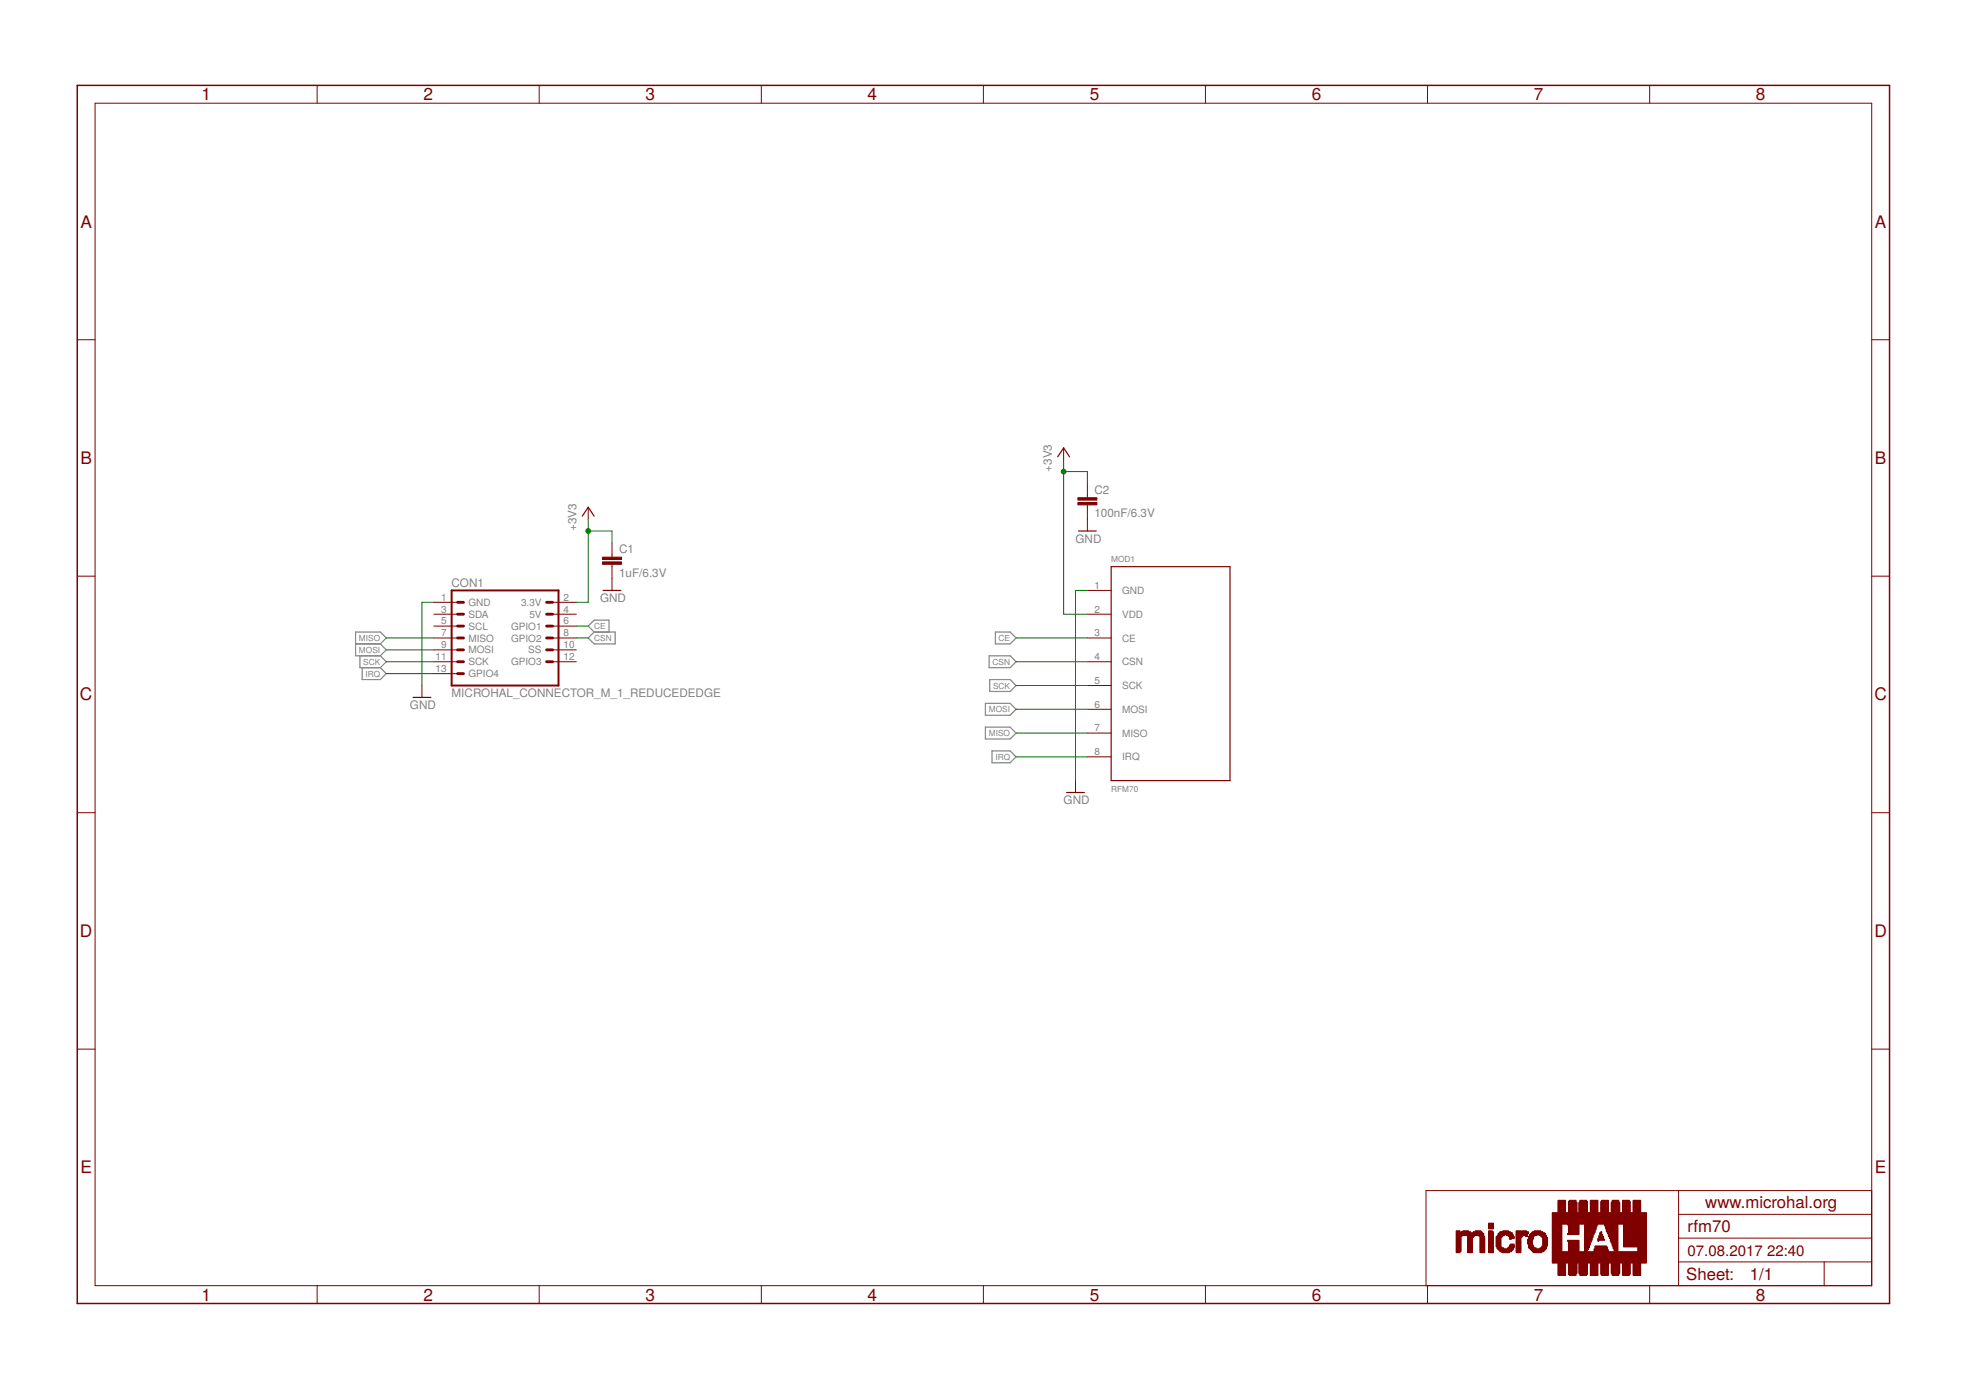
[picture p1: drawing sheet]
<svg xmlns="http://www.w3.org/2000/svg" width="420mm" height="297mm" viewBox="0 0 420 297" stroke-linecap="round" stroke-linejoin="round" font-family="sans-serif">
<g fill="none" stroke="#808080" stroke-width=".25">
<path d="M76 137.6h5.3M81.3 137.6l1.2 1.3-1.2 1.2M81.3 137.6l1.2-1.3-1.2-1.2h-5.3v5h5.3M125.7 136.3l1.3-1.2h4.5v2.5h-4.5zM127 135.1l-1.3-1.3 1.3-1.3h3.2v2.6M212.7 135.1h3.2l1.2 1.2-1.2 1.3h-3.2zM76.9 140.1v2.6h4.4M77.4 142.7v2.5h3.9l1.2-1.2-1.2-1.3M81.3 140.1l1.2 1.3-1.2 1.3M210.6 150.3h5.3l1.2 1.3-1.2 1.2h-5.3zM210.6 155.4h5.3l1.2 1.3-1.2 1.2h-5.3zM211.4 140.1h4.5l1.2 1.3-1.2 1.3h-4.5z"/>
<path d="M211.5 145.2h4.4l1.2 1.3-1.2 1.3h-4.4zM212 160.5h3.9l1.2 1.2-1.2 1.3h-3.9z"/>
</g>
<g fill="none" stroke="#800000" stroke-width=".21">
<path d="M67.8 18.2v3.9M115.2 18.2v3.9M162.7 18.2v3.9M210.2 18.2v3.9M257.6 18.2v3.9M305.1 18.2v3.9M352.6 18.2v3.9M20.3 22.1h379.7v252.6h-379.7zM16.5 72.6h3.8M400 72.6h3.8M227.3 95.7v2.6M125.7 108.4v2.5"/>
<path d="M130.8 116v3.1M232.4 103.3v3.1M232.4 107.9v5.6M16.5 123.1h3.8M92.7 131.3h5.1M92.7 136.3h5.1M92.7 128.7h5.1M92.7 133.8h5.1M92.7 138.9h5.1M118.1 131.3h5.1M118.1 136.3h5.1M118.1 128.7h5.1"/>
<path d="M118.1 133.8h5.1M118.1 138.9h5.1M130.8 120.6v5.6M232.4 126.2h5.1M232.4 131.3h5.1M232.4 136.3h5.1M400 123.1h3.8M90.2 146.5v2.5M92.7 141.4h5.1M92.7 144h5.1M118.1 141.4h5.1M232.4 141.4h5.1"/>
<path d="M232.4 146.5h5.1M232.4 151.6h5.1M232.4 156.7h5.1M16.5 173.7h3.8M229.8 166.8v2.6M232.4 161.7h5.1M400 173.7h3.8M16.5 224.2h3.8M400 224.2h3.8M358.7 254.4v20.3M358.7 259.5h41.3M400 254.4h-95.2v20.3"/>
<path d="M67.8 274.7v3.9M115.2 274.7v3.9M162.7 274.7v3.9M210.2 274.7v3.9M257.6 274.7v3.9M305.1 274.7v3.9M352.6 274.7v3.9M358.7 269.7h41.3M358.7 264.6h41.3M389.8 269.7v5"/>
</g>
<path d="M16.5 18.2h387.3v260.4h-387.3z" fill="none" stroke="#800000" stroke-width=".32"/>
<g fill="#800000" stroke="#800000" stroke-width=".21">
<path d="M333 272.4h1.6v.2h-1.6z"/>
<path d="M335.4 272.4h1.4v.2h-1.4z"/>
<path d="M337.6 272.4h1.5v.2h-1.5z"/>
<path d="M339.9 272.4h1.6v.2h-1.6z"/>
<path d="M342.3 272.4h1.4v.2h-1.4z"/>
<path d="M344.5 272.4h1.5v.2h-1.5z"/>
<path d="M346.8 272.4h1.4v.2h-1.4z"/>
<path d="M349 272.4h1.6v.2h-1.6z"/>
<path d="M333 272.1h1.6v.3h-1.6z"/>
<path d="M335.2 272.1h1.6v.3h-1.6z"/>
<path d="M337.6 272.1h1.6v.3h-1.6z"/>
<path d="M339.9 272.1h1.6v.3h-1.6z"/>
<path d="M342.1 272.1h1.6v.3h-1.6z"/>
<path d="M344.5 272.1h1.5v.3h-1.5z"/>
<path d="M346.8 272.1h1.6v.3h-1.6z"/>
<path d="M349 272.1h1.6v.3h-1.6z"/>
<path d="M333 271.9h1.6v.3h-1.6z"/>
<path d="M335.2 271.9h1.8v.3h-1.8z"/>
<path d="M337.4 271.9h1.9v.3h-1.9z"/>
<path d="M339.9 271.9h1.6v.3h-1.6z"/>
<path d="M342.1 271.9h1.6v.3h-1.6z"/>
<path d="M344.3 271.9h1.9v.3h-1.9z"/>
<path d="M346.8 271.9h1.6v.3h-1.6z"/>
<path d="M349 271.9h1.6v.3h-1.6z"/>
<path d="M333 271.7h1.6v.2h-1.6z"/>
<path d="M335.2 271.7h1.8v.2h-1.8z"/>
<path d="M337.4 271.7h1.9v.2h-1.9z"/>
<path d="M339.9 271.7h1.6v.2h-1.6z"/>
<path d="M342.1 271.7h1.6v.2h-1.6z"/>
<path d="M344.3 271.7h1.9v.2h-1.9z"/>
<path d="M346.8 271.7h1.6v.2h-1.6z"/>
<path d="M349 271.7h1.6v.2h-1.6z"/>
<path d="M333 271.5h1.6v.3h-1.6z"/>
<path d="M335.2 271.5h1.8v.3h-1.8z"/>
<path d="M337.4 271.5h1.9v.3h-1.9z"/>
<path d="M339.9 271.5h1.6v.3h-1.6z"/>
<path d="M342.1 271.5h1.6v.3h-1.6z"/>
<path d="M344.3 271.5h1.9v.3h-1.9z"/>
<path d="M346.8 271.5h1.6v.3h-1.6z"/>
<path d="M349 271.5h1.6v.3h-1.6z"/>
<path d="M333 271.3h1.6v.2h-1.6z"/>
<path d="M335.2 271.3h1.8v.2h-1.8z"/>
<path d="M337.4 271.3h1.9v.2h-1.9z"/>
<path d="M339.9 271.3h1.6v.2h-1.6z"/>
<path d="M342.1 271.3h1.6v.2h-1.6z"/>
<path d="M344.3 271.3h1.9v.2h-1.9z"/>
<path d="M346.8 271.3h1.6v.2h-1.6z"/>
<path d="M349 271.3h1.6v.2h-1.6z"/>
<path d="M333 271.1h1.6v.2h-1.6z"/>
<path d="M335.2 271.1h1.8v.2h-1.8z"/>
<path d="M337.4 271.1h1.9v.2h-1.9z"/>
<path d="M339.9 271.1h1.6v.2h-1.6z"/>
<path d="M342.1 271.1h1.6v.2h-1.6z"/>
<path d="M344.3 271.1h1.9v.2h-1.9z"/>
<path d="M346.8 271.1h1.6v.2h-1.6z"/>
<path d="M349 271.1h1.6v.2h-1.6z"/>
<path d="M333 270.9h1.6v.2h-1.6z"/>
<path d="M335.2 270.9h1.8v.2h-1.8z"/>
<path d="M337.4 270.9h1.9v.2h-1.9z"/>
<path d="M339.9 270.9h1.6v.2h-1.6z"/>
<path d="M342.1 270.9h1.6v.2h-1.6z"/>
<path d="M344.3 270.9h1.9v.2h-1.9z"/>
<path d="M346.8 270.9h1.6v.2h-1.6z"/>
<path d="M349 270.9h1.6v.2h-1.6z"/>
<path d="M333 270.7h1.6v.2h-1.6z"/>
<path d="M335.2 270.7h1.8v.2h-1.8z"/>
<path d="M337.4 270.7h1.9v.2h-1.9z"/>
<path d="M339.9 270.7h1.6v.2h-1.6z"/>
<path d="M342.1 270.7h1.6v.2h-1.6z"/>
<path d="M344.3 270.7h1.9v.2h-1.9z"/>
<path d="M346.8 270.7h1.6v.2h-1.6z"/>
<path d="M349 270.7h1.6v.2h-1.6z"/>
<path d="M333 270.5h1.6v.2h-1.6z"/>
<path d="M335.2 270.5h1.8v.2h-1.8z"/>
<path d="M337.4 270.5h1.9v.2h-1.9z"/>
<path d="M339.9 270.5h1.6v.2h-1.6z"/>
<path d="M342.1 270.5h1.6v.2h-1.6z"/>
<path d="M344.3 270.5h1.9v.2h-1.9z"/>
<path d="M346.8 270.5h1.6v.2h-1.6z"/>
<path d="M349 270.5h1.6v.2h-1.6z"/>
<path d="M333 270.3h1.6v.2h-1.6z"/>
<path d="M335.2 270.3h1.8v.2h-1.8z"/>
<path d="M337.4 270.3h1.9v.2h-1.9z"/>
<path d="M339.9 270.3h1.6v.2h-1.6z"/>
<path d="M342.1 270.3h1.6v.2h-1.6z"/>
<path d="M344.3 270.3h1.9v.2h-1.9z"/>
<path d="M346.8 270.3h1.6v.2h-1.6z"/>
<path d="M349 270.3h1.6v.2h-1.6z"/>
<path d="M333 270.1h1.6v.2h-1.6z"/>
<path d="M335.2 270.1h1.8v.2h-1.8z"/>
<path d="M337.4 270.1h1.9v.2h-1.9z"/>
<path d="M339.9 270.1h1.6v.2h-1.6z"/>
<path d="M342.1 270.1h1.6v.2h-1.6z"/>
<path d="M344.3 270.1h1.9v.2h-1.9z"/>
<path d="M346.8 270.1h1.6v.2h-1.6z"/>
<path d="M349 270.1h1.6v.2h-1.6z"/>
<path d="M333 269.9h1.6v.2h-1.6z"/>
<path d="M335.2 269.9h1.8v.2h-1.8z"/>
<path d="M337.4 269.9h1.9v.2h-1.9z"/>
<path d="M339.9 269.9h1.6v.2h-1.6z"/>
<path d="M342.1 269.9h1.6v.2h-1.6z"/>
<path d="M344.3 269.9h1.9v.2h-1.9z"/>
<path d="M346.8 269.9h1.6v.2h-1.6z"/>
<path d="M349 269.9h1.6v.2h-1.6z"/>
<path d="M331.7 269.7h20.2v.2h-20.2z"/>
<path d="M331.7 269.5h20.2v.2h-20.2z"/>
<path d="M331.7 269.3h20.2v.2h-20.2z"/>
<path d="M331.7 269.1h20.2v.2h-20.2z"/>
<path d="M331.7 268.9h20.2v.2h-20.2z"/>
<path d="M331.7 268.7h20.2v.2h-20.2z"/>
<path d="M331.7 268.5h20.2v.2h-20.2z"/>
<path d="M331.7 268.3h20.2v.2h-20.2z"/>
<path d="M331.7 268.1h20.2v.2h-20.2z"/>
<path d="M331.7 267.9h20.2v.2h-20.2z"/>
<path d="M331.7 267.7h20.2v.2h-20.2z"/>
<path d="M311.2 267.5h.8v.2h-.8z"/>
<path d="M313.6 267.5h1.1v.2h-1.1z"/>
<path d="M316.3 267.5h1v.2h-1z"/>
<path d="M318.1 267.5h1.1v.2h-1.1z"/>
<path d="M321 267.5h1.6v.2h-1.6z"/>
<path d="M324 267.5h1v.2h-1z"/>
<path d="M327.7 267.5h1.8v.2h-1.8z"/>
<path d="M331.7 267.5h20.2v.2h-20.2z"/>
<path d="M311.2 267.3h1v.2h-1z"/>
<path d="M313.6 267.3h1.1v.2h-1.1z"/>
<path d="M316.3 267.3h1v.2h-1z"/>
<path d="M318.1 267.3h1.1v.2h-1.1z"/>
<path d="M320.5 267.3h2.5v.2h-2.5z"/>
<path d="M324 267.3h1v.2h-1z"/>
<path d="M327.5 267.3h2.4v.2h-2.4z"/>
<path d="M331.7 267.3h2.1v.2h-2.1z"/>
<path d="M335.2 267.3h2.2v.2h-2.2z"/>
<path d="M338.6 267.3h.6v.2h-.6z"/>
<path d="M340.7 267.3h3v.2h-3z"/>
<path d="M345.2 267.3h.6v.2h-.6z"/>
<path d="M350 267.3h1.9v.2h-1.9z"/>
<path d="M311.2 267.1h1v.2h-1z"/>
<path d="M313.6 267.1h1.1v.2h-1.1z"/>
<path d="M316.3 267.1h1v.2h-1z"/>
<path d="M318.1 267.1h1.1v.2h-1.1z"/>
<path d="M320.4 267.1h2.8v.2h-2.8z"/>
<path d="M324 267.1h1v.2h-1z"/>
<path d="M327.3 267.1h2.8v.2h-2.8z"/>
<path d="M331.7 267.1h2.1v.2h-2.1z"/>
<path d="M335.2 267.1h2.2v.2h-2.2z"/>
<path d="M338.6 267.1h.6v.2h-.6z"/>
<path d="M340.7 267.1h3v.2h-3z"/>
<path d="M345 267.1h.8v.2h-.8z"/>
<path d="M350 267.1h1.9v.2h-1.9z"/>
<path d="M311.2 266.9h1v.2h-1z"/>
<path d="M313.6 266.9h1.1v.2h-1.1z"/>
<path d="M316.3 266.9h1v.2h-1z"/>
<path d="M318.1 266.9h1.1v.2h-1.1z"/>
<path d="M320.1 266.9h3.3v.2h-3.3z"/>
<path d="M324 266.9h1v.2h-1z"/>
<path d="M327.1 266.9h3.2v.2h-3.2z"/>
<path d="M331.7 266.9h2.1v.2h-2.1z"/>
<path d="M335.2 266.9h2.2v.2h-2.2z"/>
<path d="M338.6 266.9h.8v.2h-.8z"/>
<path d="M340.7 266.9h2.8v.2h-2.8z"/>
<path d="M345 266.9h.8v.2h-.8z"/>
<path d="M350 266.9h1.9v.2h-1.9z"/>
<path d="M311.2 266.7h1v.2h-1z"/>
<path d="M313.6 266.7h1.1v.2h-1.1z"/>
<path d="M316.3 266.7h1v.2h-1z"/>
<path d="M318.1 266.7h1.1v.2h-1.1z"/>
<path d="M319.9 266.7h1.5v.2h-1.5z"/>
<path d="M322.2 266.7h1.2v.2h-1.2z"/>
<path d="M324 266.7h1v.2h-1z"/>
<path d="M326.9 266.7h1.4v.2h-1.4z"/>
<path d="M329.1 266.7h1.4v.2h-1.4z"/>
<path d="M331.7 266.7h2.1v.2h-2.1z"/>
<path d="M335.2 266.7h2.2v.2h-2.2z"/>
<path d="M338.6 266.7h.8v.2h-.8z"/>
<path d="M340.9 266.7h2.6v.2h-2.6z"/>
<path d="M344.7 266.7h1.1v.2h-1.1z"/>
<path d="M350 266.7h1.9v.2h-1.9z"/>
<path d="M311.2 266.5h1v.2h-1z"/>
<path d="M313.6 266.5h1.1v.2h-1.1z"/>
<path d="M316.3 266.5h1v.2h-1z"/>
<path d="M318.1 266.5h1.1v.2h-1.1z"/>
<path d="M320 266.5h1v.2h-1z"/>
<path d="M322.4 266.5h1.2v.2h-1.2z"/>
<path d="M324 266.5h1v.2h-1z"/>
<path d="M326.6 266.5h1.3v.2h-1.3z"/>
<path d="M329.5 266.5h1v.2h-1z"/>
<path d="M331.7 266.5h2.1v.2h-2.1z"/>
<path d="M335.2 266.5h2.2v.2h-2.2z"/>
<path d="M338.6 266.5h1.1v.2h-1.1z"/>
<path d="M340.9 266.5h2.6v.2h-2.6z"/>
<path d="M344.7 266.5h1.1v.2h-1.1z"/>
<path d="M350 266.5h1.9v.2h-1.9z"/>
<path d="M311.2 266.3h1v.2h-1z"/>
<path d="M313.6 266.3h1.1v.2h-1.1z"/>
<path d="M316.3 266.3h1v.2h-1z"/>
<path d="M318.1 266.3h1.1v.2h-1.1z"/>
<path d="M319.7 266.3h1.1v.2h-1.1z"/>
<path d="M322.6 266.3h1v.2h-1z"/>
<path d="M324 266.3h1v.2h-1z"/>
<path d="M326.7 266.3h1v.2h-1z"/>
<path d="M329.5 266.3h1v.2h-1z"/>
<path d="M331.7 266.3h2.1v.2h-2.1z"/>
<path d="M335.2 266.3h2.2v.2h-2.2z"/>
<path d="M338.6 266.3h1.1v.2h-1.1z"/>
<path d="M340.9 266.3h2.4v.2h-2.4z"/>
<path d="M344.7 266.3h1.1v.2h-1.1z"/>
<path d="M347 266.3h4.9v.2h-4.9z"/>
<path d="M311.2 266.1h1v.2h-1z"/>
<path d="M313.6 266.1h1.1v.2h-1.1z"/>
<path d="M316.3 266.1h1v.2h-1z"/>
<path d="M318.1 266.1h1.1v.2h-1.1z"/>
<path d="M319.7 266.1h1.1v.2h-1.1z"/>
<path d="M322.6 266.1h1v.2h-1z"/>
<path d="M324 266.1h1v.2h-1z"/>
<path d="M326.7 266.1h1v.2h-1z"/>
<path d="M329.7 266.1h1v.2h-1z"/>
<path d="M331.7 266.1h2.1v.2h-2.1z"/>
<path d="M335.2 266.1h2.2v.2h-2.2z"/>
<path d="M338.6 266.1h1.1v.2h-1.1z"/>
<path d="M344.5 266.1h1.3v.2h-1.3z"/>
<path d="M347 266.1h4.9v.2h-4.9z"/>
<path d="M311.2 265.9h1v.2h-1z"/>
<path d="M313.6 265.9h1.1v.2h-1.1z"/>
<path d="M316.3 265.9h1v.2h-1z"/>
<path d="M318.1 265.9h1.1v.2h-1.1z"/>
<path d="M319.7 265.9h1.1v.2h-1.1z"/>
<path d="M322.8 265.9h.8v.2h-.8z"/>
<path d="M324 265.9h1v.2h-1z"/>
<path d="M326.7 265.9h.8v.2h-.8z"/>
<path d="M329.7 265.9h1v.2h-1z"/>
<path d="M331.7 265.9h2.1v.2h-2.1z"/>
<path d="M335.2 265.9h2.2v.2h-2.2z"/>
<path d="M338.6 265.9h1.3v.2h-1.3z"/>
<path d="M344.5 265.9h1.3v.2h-1.3z"/>
<path d="M347 265.9h4.9v.2h-4.9z"/>
<path d="M311.2 265.6h1v.3h-1z"/>
<path d="M313.6 265.6h1.1v.3h-1.1z"/>
<path d="M316.3 265.6h1v.3h-1z"/>
<path d="M318.1 265.6h1.1v.3h-1.1z"/>
<path d="M319.7 265.6h1.1v.3h-1.1z"/>
<path d="M324 265.6h1v.3h-1z"/>
<path d="M326.5 265.6h1v.3h-1z"/>
<path d="M329.7 265.6h1v.3h-1z"/>
<path d="M331.7 265.6h2.1v.3h-2.1z"/>
<path d="M335.2 265.6h2.2v.3h-2.2z"/>
<path d="M338.6 265.6h1.3v.3h-1.3z"/>
<path d="M344.5 265.6h1.3v.3h-1.3z"/>
<path d="M347 265.6h4.9v.3h-4.9z"/>
<path d="M311.2 265.5h1v.2h-1z"/>
<path d="M313.6 265.5h1.1v.2h-1.1z"/>
<path d="M316.3 265.5h1v.2h-1z"/>
<path d="M318.1 265.5h1.1v.2h-1.1z"/>
<path d="M319.7 265.5h1.1v.2h-1.1z"/>
<path d="M324 265.5h1v.2h-1z"/>
<path d="M326.5 265.5h1v.2h-1z"/>
<path d="M329.7 265.5h1v.2h-1z"/>
<path d="M331.7 265.5h2.1v.2h-2.1z"/>
<path d="M335.2 265.5h2.2v.2h-2.2z"/>
<path d="M338.6 265.5h1.3v.2h-1.3z"/>
<path d="M344.3 265.5h1.5v.2h-1.5z"/>
<path d="M347 265.5h4.9v.2h-4.9z"/>
<path d="M311.2 265.2h1v.3h-1z"/>
<path d="M313.6 265.2h1.1v.3h-1.1z"/>
<path d="M316.3 265.2h1v.3h-1z"/>
<path d="M318.1 265.2h1.1v.3h-1.1z"/>
<path d="M319.7 265.2h1.1v.3h-1.1z"/>
<path d="M324 265.2h1v.3h-1z"/>
<path d="M326.5 265.2h1v.3h-1z"/>
<path d="M329.7 265.2h1v.3h-1z"/>
<path d="M331.7 265.2h2.1v.3h-2.1z"/>
<path d="M335.2 265.2h2.2v.3h-2.2z"/>
<path d="M338.6 265.2h1.5v.3h-1.5z"/>
<path d="M344.3 265.2h1.5v.3h-1.5z"/>
<path d="M347 265.2h4.9v.3h-4.9z"/>
<path d="M311.2 265h1v.3h-1z"/>
<path d="M313.6 265h1.1v.3h-1.1z"/>
<path d="M316.3 265h1v.3h-1z"/>
<path d="M318.1 265h1.1v.3h-1.1z"/>
<path d="M319.7 265h1.1v.3h-1.1z"/>
<path d="M324 265h1v.3h-1z"/>
<path d="M326.5 265h1v.3h-1z"/>
<path d="M329.7 265h1v.3h-1z"/>
<path d="M331.7 265h2.1v.3h-2.1z"/>
<path d="M335 265h2.4v.3h-2.4z"/>
<path d="M338.6 265h1.5v.3h-1.5z"/>
<path d="M341.5 265h.2v.3h-.2z"/>
<path d="M344.1 265h1.7v.3h-1.7z"/>
<path d="M347 265h4.9v.3h-4.9z"/>
<path d="M311.2 264.8h1v.2h-1z"/>
<path d="M313.6 264.8h1.1v.2h-1.1z"/>
<path d="M316.3 264.8h1v.2h-1z"/>
<path d="M318.1 264.8h1.1v.2h-1.1z"/>
<path d="M319.7 264.8h1.1v.2h-1.1z"/>
<path d="M324 264.8h1v.2h-1z"/>
<path d="M326.5 264.8h1v.2h-1z"/>
<path d="M329.7 264.8h1v.2h-1z"/>
<path d="M331.7 264.8h2.1v.2h-2.1z"/>
<path d="M338.6 264.8h1.7v.2h-1.7z"/>
<path d="M341.5 264.8h1.4v.2h-1.4z"/>
<path d="M344.1 264.8h1.7v.2h-1.7z"/>
<path d="M347 264.8h4.9v.2h-4.9z"/>
<path d="M311.2 264.6h1v.2h-1z"/>
<path d="M313.6 264.6h1.1v.2h-1.1z"/>
<path d="M316.3 264.6h1v.2h-1z"/>
<path d="M318.1 264.6h1.1v.2h-1.1z"/>
<path d="M319.7 264.6h1.1v.2h-1.1z"/>
<path d="M322.6 264.6h.4v.2h-.4z"/>
<path d="M324 264.6h1v.2h-1z"/>
<path d="M326.7 264.6h1v.2h-1z"/>
<path d="M329.7 264.6h1v.2h-1z"/>
<path d="M331.7 264.6h2.1v.2h-2.1z"/>
<path d="M338.6 264.6h1.7v.2h-1.7z"/>
<path d="M341.5 264.6h1.2v.2h-1.2z"/>
<path d="M344.1 264.6h1.7v.2h-1.7z"/>
<path d="M347 264.6h4.9v.2h-4.9z"/>
<path d="M311.2 264.4h1v.2h-1z"/>
<path d="M313.6 264.4h1.1v.2h-1.1z"/>
<path d="M316.3 264.4h1v.2h-1z"/>
<path d="M318.1 264.4h1.1v.2h-1.1z"/>
<path d="M319.7 264.4h1.1v.2h-1.1z"/>
<path d="M322.6 264.4h1v.2h-1z"/>
<path d="M324 264.4h1v.2h-1z"/>
<path d="M326.7 264.4h1v.2h-1z"/>
<path d="M329.7 264.4h1v.2h-1z"/>
<path d="M331.7 264.4h2.1v.2h-2.1z"/>
<path d="M338.6 264.4h1.7v.2h-1.7z"/>
<path d="M341.7 264.4h1v.2h-1z"/>
<path d="M343.9 264.4h1.9v.2h-1.9z"/>
<path d="M347 264.4h4.9v.2h-4.9z"/>
<path d="M311.2 264.2h1v.2h-1z"/>
<path d="M313.6 264.2h1.3v.2h-1.3z"/>
<path d="M316.3 264.2h1v.2h-1z"/>
<path d="M318.1 264.2h1.1v.2h-1.1z"/>
<path d="M319.7 264.2h1.3v.2h-1.3z"/>
<path d="M322.6 264.2h1v.2h-1z"/>
<path d="M324 264.2h1.2v.2h-1.2z"/>
<path d="M326.7 264.2h1v.2h-1z"/>
<path d="M329.5 264.2h1v.2h-1z"/>
<path d="M331.7 264.2h2.1v.2h-2.1z"/>
<path d="M338.6 264.2h1.9v.2h-1.9z"/>
<path d="M341.7 264.2h1v.2h-1z"/>
<path d="M343.9 264.2h1.9v.2h-1.9z"/>
<path d="M347 264.2h4.9v.2h-4.9z"/>
<path d="M311.2 264h1.2v.2h-1.2z"/>
<path d="M313.6 264h1.5v.2h-1.5z"/>
<path d="M316.1 264h1v.2h-1z"/>
<path d="M318.1 264h1.1v.2h-1.1z"/>
<path d="M320 264h1.2v.2h-1.2z"/>
<path d="M322.4 264h1v.2h-1z"/>
<path d="M324 264h1.4v.2h-1.4z"/>
<path d="M326 264h.5v.2h-.5z"/>
<path d="M326.9 264h1v.2h-1z"/>
<path d="M329.3 264h1.2v.2h-1.2z"/>
<path d="M331.7 264h2.1v.2h-2.1z"/>
<path d="M338.6 264h1.9v.2h-1.9z"/>
<path d="M341.7 264h.8v.2h-.8z"/>
<path d="M343.7 264h2.1v.2h-2.1z"/>
<path d="M347 264h4.9v.2h-4.9z"/>
<path d="M311.2 263.8h5.9v.2h-5.9z"/>
<path d="M318.1 263.8h1.1v.2h-1.1z"/>
<path d="M320.1 263.8h1.5v.2h-1.5z"/>
<path d="M322 263.8h1.4v.2h-1.4z"/>
<path d="M324 263.8h2.5v.2h-2.5z"/>
<path d="M326.9 263.8h1.6v.2h-1.6z"/>
<path d="M328.9 263.8h1.4v.2h-1.4z"/>
<path d="M331.7 263.8h2.1v.2h-2.1z"/>
<path d="M338.6 263.8h1.9v.2h-1.9z"/>
<path d="M341.9 263.8h.6v.2h-.6z"/>
<path d="M343.7 263.8h2.1v.2h-2.1z"/>
<path d="M347 263.8h4.9v.2h-4.9z"/>
<path d="M311.2 263.6h5.9v.2h-5.9z"/>
<path d="M318.1 263.6h1.1v.2h-1.1z"/>
<path d="M320.1 263.6h3.1v.2h-3.1z"/>
<path d="M324 263.6h2.5v.2h-2.5z"/>
<path d="M327.1 263.6h3.2v.2h-3.2z"/>
<path d="M331.7 263.6h2.1v.2h-2.1z"/>
<path d="M335 263.6h2.4v.2h-2.4z"/>
<path d="M338.6 263.6h2.1v.2h-2.1z"/>
<path d="M341.9 263.6h.4v.2h-.4z"/>
<path d="M343.7 263.6h2.1v.2h-2.1z"/>
<path d="M347 263.6h4.9v.2h-4.9z"/>
<path d="M311.2 263.4h3.3v.2h-3.3z"/>
<path d="M314.7 263.4h2.2v.2h-2.2z"/>
<path d="M318.1 263.4h1.1v.2h-1.1z"/>
<path d="M320.4 263.4h2.8v.2h-2.8z"/>
<path d="M324 263.4h2.6v.2h-2.6z"/>
<path d="M327.3 263.4h2.8v.2h-2.8z"/>
<path d="M331.7 263.4h2.1v.2h-2.1z"/>
<path d="M335.2 263.4h2.2v.2h-2.2z"/>
<path d="M338.6 263.4h2.1v.2h-2.1z"/>
<path d="M341.9 263.4h.4v.2h-.4z"/>
<path d="M343.5 263.4h2.3v.2h-2.3z"/>
<path d="M347 263.4h4.9v.2h-4.9z"/>
<path d="M311.2 263.2h.8v.2h-.8z"/>
<path d="M312.2 263.2h2.1v.2h-2.1z"/>
<path d="M314.9 263.2h1.8v.2h-1.8z"/>
<path d="M318.1 263.2h1.1v.2h-1.1z"/>
<path d="M320.5 263.2h2.3v.2h-2.3z"/>
<path d="M324 263.2h2.6v.2h-2.6z"/>
<path d="M327.5 263.2h2.2v.2h-2.2z"/>
<path d="M331.7 263.2h2.1v.2h-2.1z"/>
<path d="M335.2 263.2h2.2v.2h-2.2z"/>
<path d="M338.6 263.2h2.3v.2h-2.3z"/>
<path d="M342.1 263.2h.2v.2h-.2z"/>
<path d="M343.5 263.2h2.3v.2h-2.3z"/>
<path d="M347 263.2h4.9v.2h-4.9z"/>
<path d="M311.2 263h.8v.2h-.8z"/>
<path d="M312.6 263h1.3v.2h-1.3z"/>
<path d="M315.3 263h1.2v.2h-1.2z"/>
<path d="M318.1 263h.8v.2h-.8z"/>
<path d="M321.2 263h1.2v.2h-1.2z"/>
<path d="M324 263h1v.2h-1z"/>
<path d="M325.2 263h1v.2h-1z"/>
<path d="M327.9 263h1.4v.2h-1.4z"/>
<path d="M331.7 263h2.1v.2h-2.1z"/>
<path d="M335.2 263h2.2v.2h-2.2z"/>
<path d="M338.6 263h2.3v.2h-2.3z"/>
<path d="M343.3 263h2.5v.2h-2.5z"/>
<path d="M347 263h4.9v.2h-4.9z"/>
<path d="M331.7 262.8h2.1v.2h-2.1z"/>
<path d="M335.2 262.8h2.2v.2h-2.2z"/>
<path d="M338.6 262.8h2.3v.2h-2.3z"/>
<path d="M343.3 262.8h2.5v.2h-2.5z"/>
<path d="M347 262.8h4.9v.2h-4.9z"/>
<path d="M331.7 262.6h2.1v.2h-2.1z"/>
<path d="M335.2 262.6h2.2v.2h-2.2z"/>
<path d="M338.6 262.6h2.5v.2h-2.5z"/>
<path d="M343.3 262.6h2.5v.2h-2.5z"/>
<path d="M347 262.6h4.9v.2h-4.9z"/>
<path d="M318.1 262.4h1.1v.2h-1.1z"/>
<path d="M331.7 262.4h2.1v.2h-2.1z"/>
<path d="M335.2 262.4h2.2v.2h-2.2z"/>
<path d="M338.6 262.4h2.5v.2h-2.5z"/>
<path d="M343.1 262.4h2.7v.2h-2.7z"/>
<path d="M347 262.4h4.9v.2h-4.9z"/>
<path d="M318.1 262.2h1.1v.2h-1.1z"/>
<path d="M331.7 262.2h2.1v.2h-2.1z"/>
<path d="M335.2 262.2h2.2v.2h-2.2z"/>
<path d="M338.6 262.2h2.5v.2h-2.5z"/>
<path d="M343.1 262.2h2.7v.2h-2.7z"/>
<path d="M347 262.2h4.9v.2h-4.9z"/>
<path d="M318.1 262h1.1v.2h-1.1z"/>
<path d="M331.7 262h2.1v.2h-2.1z"/>
<path d="M335.2 262h2.2v.2h-2.2z"/>
<path d="M338.6 262h2.7v.2h-2.7z"/>
<path d="M343.1 262h2.7v.2h-2.7z"/>
<path d="M347 262h4.9v.2h-4.9z"/>
<path d="M318.1 261.8h1.1v.2h-1.1z"/>
<path d="M331.7 261.8h2.1v.2h-2.1z"/>
<path d="M335.2 261.8h2.2v.2h-2.2z"/>
<path d="M338.6 261.8h2.7v.2h-2.7z"/>
<path d="M342.9 261.8h2.9v.2h-2.9z"/>
<path d="M347 261.8h4.9v.2h-4.9z"/>
<path d="M318.1 261.6h1.1v.2h-1.1z"/>
<path d="M331.7 261.6h2.1v.2h-2.1z"/>
<path d="M335 261.6h2.4v.2h-2.4z"/>
<path d="M338.6 261.6h2.9v.2h-2.9z"/>
<path d="M342.9 261.6h2.9v.2h-2.9z"/>
<path d="M347 261.6h4.9v.2h-4.9z"/>
<path d="M318.1 261.4h1.1v.2h-1.1z"/>
<path d="M331.7 261.4h20.2v.2h-20.2z"/>
<path d="M331.7 261.2h20.2v.2h-20.2z"/>
<path d="M331.7 261h20.2v.2h-20.2z"/>
<path d="M331.7 260.8h20.2v.2h-20.2z"/>
<path d="M331.7 260.6h20.2v.2h-20.2z"/>
<path d="M331.7 260.4h20.2v.2h-20.2z"/>
<path d="M331.7 260.2h20.2v.2h-20.2z"/>
<path d="M331.7 260h20.2v.2h-20.2z"/>
<path d="M331.7 259.8h20.2v.2h-20.2z"/>
<path d="M331.7 259.5h20.2v.3h-20.2z"/>
<path d="M331.7 259.4h20.2v.2h-20.2z"/>
<path d="M331.7 259.1h20.2v.3h-20.2z"/>
<path d="M333 259h1.6v.2h-1.6z"/>
<path d="M335.2 259h1.8v.2h-1.8z"/>
<path d="M337.4 259h1.9v.2h-1.9z"/>
<path d="M339.9 259h1.6v.2h-1.6z"/>
<path d="M342.1 259h1.6v.2h-1.6z"/>
<path d="M344.3 259h1.9v.2h-1.9z"/>
<path d="M346.8 259h1.6v.2h-1.6z"/>
<path d="M349 259h1.6v.2h-1.6z"/>
<path d="M333 258.7h1.6v.3h-1.6z"/>
<path d="M335.2 258.7h1.8v.3h-1.8z"/>
<path d="M337.4 258.7h1.9v.3h-1.9z"/>
<path d="M339.9 258.7h1.6v.3h-1.6z"/>
<path d="M342.1 258.7h1.6v.3h-1.6z"/>
<path d="M344.3 258.7h1.9v.3h-1.9z"/>
<path d="M346.8 258.7h1.6v.3h-1.6z"/>
<path d="M349 258.7h1.6v.3h-1.6z"/>
<path d="M333 258.5h1.6v.2h-1.6z"/>
<path d="M335.2 258.5h1.8v.2h-1.8z"/>
<path d="M337.4 258.5h1.9v.2h-1.9z"/>
<path d="M339.9 258.5h1.6v.2h-1.6z"/>
<path d="M342.1 258.5h1.6v.2h-1.6z"/>
<path d="M344.3 258.5h1.9v.2h-1.9z"/>
<path d="M346.8 258.5h1.6v.2h-1.6z"/>
<path d="M349 258.5h1.6v.2h-1.6z"/>
<path d="M333 258.3h1.6v.3h-1.6z"/>
<path d="M335.2 258.3h1.8v.3h-1.8z"/>
<path d="M337.4 258.3h1.9v.3h-1.9z"/>
<path d="M339.9 258.3h1.6v.3h-1.6z"/>
<path d="M342.1 258.3h1.6v.3h-1.6z"/>
<path d="M344.3 258.3h1.9v.3h-1.9z"/>
<path d="M346.8 258.3h1.6v.3h-1.6z"/>
<path d="M349 258.3h1.6v.3h-1.6z"/>
<path d="M333 258.1h1.6v.2h-1.6z"/>
<path d="M335.2 258.1h1.8v.2h-1.8z"/>
<path d="M337.4 258.1h1.9v.2h-1.9z"/>
<path d="M339.9 258.1h1.6v.2h-1.6z"/>
<path d="M342.1 258.1h1.6v.2h-1.6z"/>
<path d="M344.3 258.1h1.9v.2h-1.9z"/>
<path d="M346.8 258.1h1.6v.2h-1.6z"/>
<path d="M349 258.1h1.6v.2h-1.6z"/>
<path d="M333 257.9h1.6v.2h-1.6z"/>
<path d="M335.2 257.9h1.8v.2h-1.8z"/>
<path d="M337.4 257.9h1.9v.2h-1.9z"/>
<path d="M339.9 257.9h1.6v.2h-1.6z"/>
<path d="M342.1 257.9h1.6v.2h-1.6z"/>
<path d="M344.3 257.9h1.9v.2h-1.9z"/>
<path d="M346.8 257.9h1.6v.2h-1.6z"/>
<path d="M349 257.9h1.6v.2h-1.6z"/>
<path d="M333 257.7h1.6v.2h-1.6z"/>
<path d="M335.2 257.7h1.8v.2h-1.8z"/>
<path d="M337.4 257.7h1.9v.2h-1.9z"/>
<path d="M339.9 257.7h1.6v.2h-1.6z"/>
<path d="M342.1 257.7h1.6v.2h-1.6z"/>
<path d="M344.3 257.7h1.9v.2h-1.9z"/>
<path d="M346.8 257.7h1.6v.2h-1.6z"/>
<path d="M349 257.7h1.6v.2h-1.6z"/>
<path d="M333 257.5h1.6v.2h-1.6z"/>
<path d="M335.2 257.5h1.8v.2h-1.8z"/>
<path d="M337.4 257.5h1.9v.2h-1.9z"/>
<path d="M339.9 257.5h1.6v.2h-1.6z"/>
<path d="M342.1 257.5h1.6v.2h-1.6z"/>
<path d="M344.3 257.5h1.9v.2h-1.9z"/>
<path d="M346.8 257.5h1.6v.2h-1.6z"/>
<path d="M349 257.5h1.6v.2h-1.6z"/>
<path d="M333 257.3h1.6v.2h-1.6z"/>
<path d="M335.2 257.3h1.8v.2h-1.8z"/>
<path d="M337.4 257.3h1.9v.2h-1.9z"/>
<path d="M339.9 257.3h1.6v.2h-1.6z"/>
<path d="M342.1 257.3h1.6v.2h-1.6z"/>
<path d="M344.3 257.3h1.9v.2h-1.9z"/>
<path d="M346.8 257.3h1.6v.2h-1.6z"/>
<path d="M349 257.3h1.6v.2h-1.6z"/>
<path d="M333 257.1h1.6v.2h-1.6z"/>
<path d="M335.2 257.1h1.8v.2h-1.8z"/>
<path d="M337.4 257.1h1.9v.2h-1.9z"/>
<path d="M339.9 257.1h1.6v.2h-1.6z"/>
<path d="M342.1 257.1h1.6v.2h-1.6z"/>
<path d="M344.3 257.1h1.9v.2h-1.9z"/>
<path d="M346.8 257.1h1.6v.2h-1.6z"/>
<path d="M349 257.1h1.6v.2h-1.6z"/>
<path d="M333 256.9h1.6v.2h-1.6z"/>
<path d="M335.2 256.9h1.8v.2h-1.8z"/>
<path d="M337.4 256.9h1.9v.2h-1.9z"/>
<path d="M339.9 256.9h1.6v.2h-1.6z"/>
<path d="M342.1 256.9h1.6v.2h-1.6z"/>
<path d="M344.3 256.9h1.9v.2h-1.9z"/>
<path d="M346.8 256.9h1.6v.2h-1.6z"/>
<path d="M349 256.9h1.6v.2h-1.6z"/>
<path d="M333 256.7h1.6v.2h-1.6z"/>
<path d="M335.2 256.7h1.6v.2h-1.6z"/>
<path d="M337.6 256.7h1.6v.2h-1.6z"/>
<path d="M339.9 256.7h1.6v.2h-1.6z"/>
<path d="M342.1 256.7h1.6v.2h-1.6z"/>
<path d="M344.5 256.7h1.5v.2h-1.5z"/>
<path d="M346.8 256.7h1.6v.2h-1.6z"/>
<path d="M349 256.7h1.6v.2h-1.6z"/>
<path d="M333 256.5h1.6v.2h-1.6z"/>
<path d="M335.4 256.5h1.4v.2h-1.4z"/>
<path d="M337.6 256.5h1.5v.2h-1.5z"/>
<path d="M339.9 256.5h1.6v.2h-1.6z"/>
<path d="M342.3 256.5h1.4v.2h-1.4z"/>
<path d="M344.5 256.5h1.5v.2h-1.5z"/>
<path d="M346.8 256.5h1.4v.2h-1.4z"/>
<path d="M349 256.5h1.6v.2h-1.6z"/>
<path d="M128.8 120.1h4v.5h-4z"/>
<path d="M128.8 119.1h4v.5h-4z"/>
<path d="M230.4 107.4h4v.5h-4z"/>
<path d="M230.4 106.4h4v.5h-4z"/>
</g>
<path d="M226 97.6l1.3-1.9 1.3 1.9M124.4 110.3l1.3-1.9 1.3 1.9M230.5 113.5h3.8M128.9 126.2h3.8M237.5 121.1h25.4v45.7h-25.4zM88.3 149h3.8M227.9 169.4h3.9" fill="none" stroke="#800000" stroke-width=".25"/>
<path d="M96.5 126.2h22.9v20.3h-22.9z" fill="none" stroke="#800000" stroke-width=".42"/>
<g fill="none" stroke="#800000" stroke-width=".61">
<path d="M97.8 133.8h1.3M97.8 131.3h1.3M97.8 128.7h1.3M97.8 138.9h1.3M97.8 136.3h1.3M116.8 133.8h1.3M116.8 131.3h1.3M116.8 128.7h1.3M116.8 138.9h1.3M116.8 136.3h1.3M97.8 141.4h1.3M97.8 144h1.3"/>
<path d="M116.8 141.4h1.3"/>
</g>
<g fill="none" stroke="#008000" stroke-width=".21">
<path d="M227.3 98.3v33h5.1M125.7 110.9v17.8h-2.5M125.7 113.5h5.1v2.5M227.3 100.8h5.1v2.5M82.5 138.9h10.2M82.5 136.3h10.2M92.7 128.7h-2.5v17.8M123.2 136.3h2.5M123.2 133.8h2.5M217.1 136.3h15.3M232.4 126.2h-2.6v40.6M82.5 141.4h10.2"/>
<path d="M82.5 144h10.2M217.1 151.6h15.3M217.1 156.7h15.3M217.1 141.4h15.3M217.1 146.5h15.3M217.1 161.7h15.3"/>
</g>
<g fill="#008000" stroke="#008000" stroke-width=".21">
<circle cx="227.3" cy="100.8" r=".51"/>
<circle cx="125.7" cy="113.5" r=".51"/>
</g>
<g font-size="3.7" fill="#800000">
<text x="43" y="21.4">1</text>
<text x="90.5" y="21.4">2</text>
<text x="138" y="21.4">3</text>
<text x="185.4" y="21.4">4</text>
<text x="232.9" y="21.4">5</text>
<text x="280.3" y="21.4">6</text>
<text x="327.8" y="21.4">7</text>
<text x="375.3" y="21.4">8</text>
<text x="17.2" y="48.6">A</text>
<text x="400.7" y="48.6">A</text>
<text x="17.2" y="99.2">B</text>
<text x="400.7" y="99.2">B</text>
<text x="17.1" y="149.7">C</text>
<text x="400.6" y="149.7">C</text>
<text x="17.1" y="200.2">D</text>
<text x="400.6" y="200.2">D</text>
<text x="17.2" y="250.8">E</text>
<text x="400.7" y="250.8">E</text>
<text x="43" y="277.9">1</text>
<text x="90.5" y="277.9">2</text>
<text x="138" y="277.9">3</text>
<text x="185.4" y="277.9">4</text>
<text x="232.9" y="277.9">5</text>
<text x="280.3" y="277.9">6</text>
<text x="327.8" y="277.9">7</text>
<text x="375.3" y="277.9">8</text>
</g>
<g font-size="3.6" fill="#800000">
<text x="360.6" y="263.3">rfm70</text>
<text x="364.4" y="258.2">www.microhal.org</text>
<text x="360.4" y="273.6">Sheet:</text>
<text x="374" y="273.5">1/1</text>
</g>
<g font-size="3.2" fill="#800000">
<text x="360.6" y="268.4">07.08.2017</text>
<text x="377.6" y="268.4">22:40</text>
</g>
<g font-size="2.5" fill="#808080">
<text x="224.8" y="100.8" transform="rotate(-90 224.8 100.8)">+3V3</text>
<text x="233.9" y="105.5">C2</text>
<text x="123.2" y="113.5" transform="rotate(-90 123.2 113.5)">+3V3</text>
<text x="233.9" y="110.6">100nF/6.3V</text>
<text x="132.3" y="118.2">C1</text>
<text x="229.8" y="116">GND</text>
<text x="96.5" y="125.4">CON1</text>
<text x="132.3" y="123.3">1uF/6.3V</text>
<text x="128.3" y="128.7">GND</text>
<text x="96.5" y="149">MICROHAL_CONNECTOR_M_1_REDUCEDEDGE</text>
<text x="87.6" y="151.6">GND</text>
<text x="227.3" y="171.9">GND</text>
</g>
<g font-size="2.1" fill="#808080">
<text x="233.9" y="125.8">1</text>
<text x="94.3" y="128.4">1</text>
<text x="94.3" y="130.9">3</text>
<text x="100.1" y="129.5">GND</text>
<text x="111.4" y="129.5">3.3V</text>
<text x="120.4" y="128.4">2</text>
<text x="120.4" y="130.9">4</text>
<text x="233.9" y="130.9">2</text>
<text x="239.8" y="126.9">GND</text>
<text x="94.3" y="133.4">5</text>
<text x="94.3" y="136">7</text>
<text x="100.1" y="132">SDA</text>
<text x="100.1" y="134.6">SCL</text>
<text x="100.1" y="137.1">MISO</text>
<text x="109.2" y="134.6">GPIO1</text>
<text x="109.2" y="137.1">GPIO2</text>
<text x="113.1" y="132">5V</text>
<text x="120.4" y="133.4">6</text>
<text x="120.4" y="136">8</text>
<text x="233.9" y="136">3</text>
<text x="239.8" y="132">VDD</text>
<text x="239.8" y="137.1">CE</text>
<text x="93.1" y="141.1">11</text>
<text x="93.1" y="143.6">13</text>
<text x="94.3" y="138.5">9</text>
<text x="100.1" y="139.6">MOSI</text>
<text x="100.1" y="142.2">SCK</text>
<text x="109.2" y="142.2">GPIO3</text>
<text x="112.9" y="139.6">SS</text>
<text x="120.4" y="138.5">10</text>
<text x="120.4" y="141.1">12</text>
<text x="233.9" y="141.1">4</text>
<text x="239.8" y="142.2">CSN</text>
<text x="100.1" y="144.7">GPIO4</text>
<text x="233.9" y="146.1">5</text>
<text x="239.8" y="147.3">SCK</text>
<text x="233.9" y="151.2">6</text>
<text x="239.8" y="152.3">MOSI</text>
<text x="233.9" y="156.3">7</text>
<text x="233.9" y="161.4">8</text>
<text x="239.8" y="157.4">MISO</text>
<text x="239.8" y="162.5">IRQ</text>
</g>
<g font-size="1.8" fill="#808080">
<text x="237.5" y="120.1">MOD1</text>
<text x="76.7" y="137">MISO</text>
<text x="127" y="137">CSN</text>
<text x="127" y="134.4">CE</text>
<text x="213.4" y="137">CE</text>
<text x="76.7" y="139.5">MOSI</text>
<text x="77.6" y="142.1">SCK</text>
<text x="212.1" y="142.1">CSN</text>
<text x="78.1" y="144.6">IRQ</text>
<text x="212.2" y="147.1">SCK</text>
<text x="211.3" y="152.2">MOSI</text>
<text x="211.3" y="157.3">MISO</text>
<text x="212.7" y="162.4">IRQ</text>
<text x="237.5" y="169.4">RFM70</text>
</g>
</svg>
